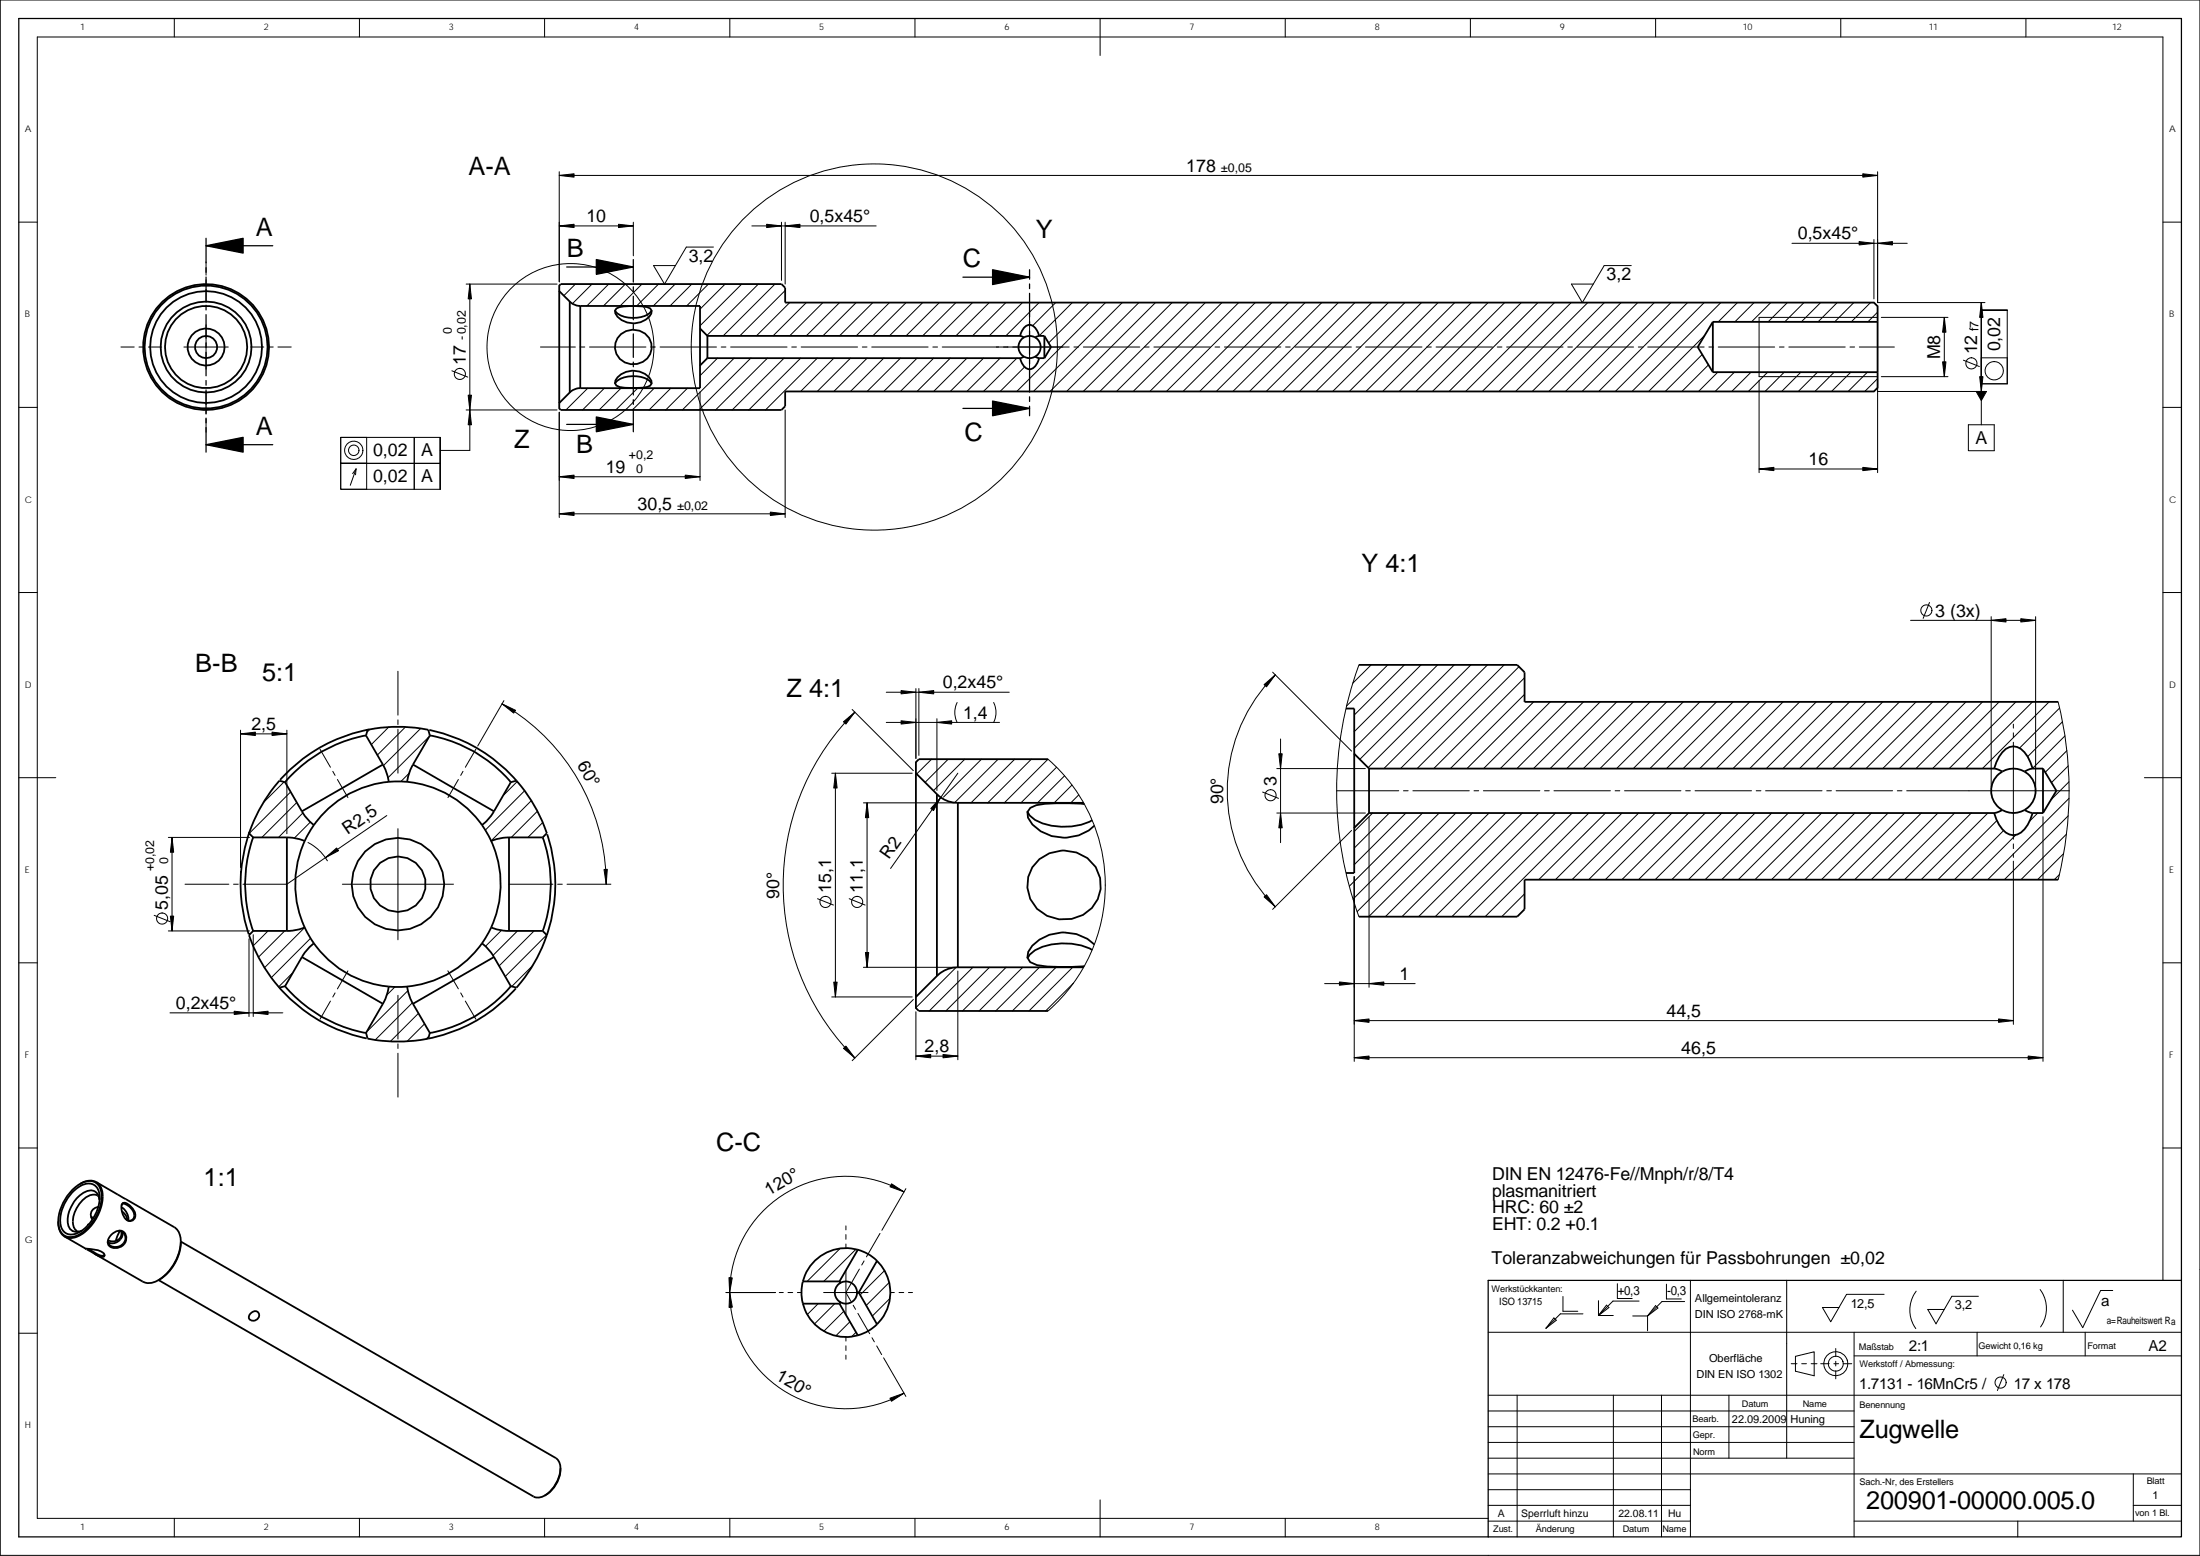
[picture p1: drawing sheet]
<svg xmlns="http://www.w3.org/2000/svg" width="594mm" height="420mm" viewBox="0 0 594 420" stroke-linecap="round" stroke-linejoin="round" font-family="sans-serif">
<g fill="none" stroke="#000" stroke-width=".27">
<path d="M.1 0h594v420h-594zM47.1 5v5M97.1 5v5M147.1 5v5M197.1 5v5M247.1 5v5M297.1 5v10M347.1 5v5M397.1 5v5M447.1 5v5M497.1 5v5M547.1 5v5"/>
<path d="M5.1 60h5M151 46.4v29.7M151 47.4h356M507 46.4v35.3h29M584.1 60h5M55.6 70.7v3.6M55.6 75.6v1.2M55.6 78.1v3.6M125.9 76.7h24.5M126.9 76.7v44.9h-8M151 61h20M155.4 76.7l-3.2 3.1"/>
<path d="M159.9 76.7l-5.3 5.3M164.4 76.7l-5.9 5.9M168.9 76.7l-5.9 5.9M171 60v9.1M173.3 76.7l-5.9 5.9M177.8 76.7l-5.9 5.9M182.3 76.7l-5.9 5.9M186.8 76.7l-5.9 5.9M191.3 76.7l-5.9 5.9M192.7 66.7h-7.4l-5.9 10-2.9-5h5.9M195.8 76.7l-6.8 6.8M200.3 76.7l-11.3 11.3"/>
<path d="M203 61h33.6M204.8 76.7l-13.9 13.9M209.3 76.7l-14 14M211 60v15.7M212 78.4l-12.2 12.3M212 60v16.7M440.5 71.7h-7.3l-5.9 10-3-5h5.9M483.9 65.7h31.1M506 64.7v16M32.7 93.7h3.6M37.5 93.7h1.3M40.1 93.7h3.6"/>
<path d="M49.7 93.7h12M55.6 87.7v12M67.6 93.7h3.6M72.5 93.7h1.3M75.1 93.7h3.5M145.9 93.7h9.5M156.6 93.7h1.3M159.2 93.7h15.2M175.7 93.7h1.3M178.2 93.7h15.3M193.8 96.7l-4.8 4.8M194.7 93.7h1.3"/>
<path d="M197.3 93.7h15.2M198.2 96.7l-14 14M202.7 96.7l-14 14M207.2 96.7l-14 14M211.7 96.7l-14 14M213.2 81.7l-8.9 9M213.8 93.7h1.3M216.2 96.7l-14 14M216.3 93.7h15.3M217.7 81.7l-9 9M220.7 96.7l-14 14M222.2 81.7l-9 9"/>
<path d="M225.2 96.7l-9 9M226.7 81.7l-9 9M229.7 96.7l-9 9M231.2 81.7l-9 9M232.8 93.7h1.3M234.2 96.7l-9 9M235.4 93.7h15.2M235.7 81.7l-9 9M238.6 96.7l-8.9 9M240.2 81.7l-9 9M243.2 96.7l-9.1 9M244.7 81.7l-9 9"/>
<path d="M247.6 96.7l-9 9M249.2 81.7l-9 9M251.9 93.7h1.3M252.1 96.7l-9 9M253.7 81.7l-9 9M254.4 93.7h34.3M256.6 96.7l-9 9M258.1 81.7l-9 9M261.1 96.7l-9 9M262.6 81.7l-9 9M265.6 96.7l-9 9M267.1 81.7l-9 9"/>
<path d="M270.1 96.7l-9 9M271.6 81.7l-9 9M274.6 96.7l-9 9M276.1 81.7l-9 9M276.7 99.1l-6.6 6.6M278 84.7v18M280.6 81.7l-9 9M285.1 81.7l-6.2 6.2M289.6 81.7l-9 9M290 93.7h1.3M292.5 93.7h15.3M294.1 81.7l-10.9 10.9"/>
<path d="M298.5 81.7l-23.9 24M303.1 81.7l-24 24M307.5 81.7l-24 24M309 93.7h1.3M311.6 93.7h15.2M312 81.7l-24 24M316.5 81.7l-24 24M321 81.7l-24 24M325.5 81.7l-24 24M328.1 93.7h1.3M330 81.7l-24 24M330.6 93.7h15.3"/>
<path d="M334.5 81.7l-24 24M339 81.7l-24 24M343.5 81.7l-24 24M347.1 93.7h1.3M348 81.7l-24.1 24M349.7 93.7h15.2M352.4 81.7l-24 24M356.9 81.7l-24 24M361.4 81.7l-24 24M365.9 81.7l-24 24M366.2 93.7h1.3M368.7 93.7h15.3"/>
<path d="M370.4 81.7l-24 24M374.9 81.7l-24 24M379.4 81.7l-24 24M383.9 81.7l-24 24M385.2 93.7h1.3M387.8 93.7h15.2M388.4 81.7l-24 24M392.8 81.7l-24 24M397.3 81.7l-23.9 24M401.8 81.7l-24 24M404.3 93.7h1.3M406.3 81.7l-24 24"/>
<path d="M406.8 93.7h15.3M410.8 81.7l-24 24M415.3 81.7l-24 24M419.8 81.7l-24 24M423.3 93.7h1.3M424.3 81.7l-24 24M425.9 93.7h15.2M428.8 81.7l-24 24M433.3 81.7l-24 24M437.8 81.7l-24 24M442.2 81.7l-24 24M442.4 93.7h1.3"/>
<path d="M444.9 93.7h15.3M446.7 81.7l-24 24M451.2 81.7l-24 24M455.7 81.7l-24 24M459.6 95.7l-9.9 10M460.2 81.7l-24 24M460.3 90.6l-15.1 15.1M461.3 98.5l-7.1 7.2M461.4 93.7h1.3M464 93.7h15.2M464.7 81.7l-24 24M469.2 81.7l-5.2 5.2"/>
<path d="M473.7 81.7l-5.2 5.2M478.2 81.7l-5.2 5.2M480.5 93.7h1.3M482.7 81.7l-5.3 5.2M483 93.7h15.3M487.1 81.7l-5.2 5.2M491.6 81.7l-5.2 5.2M496.1 81.7l-5.2 5.2M499.5 93.7h1.3M500.6 81.7l-5.2 5.2M502.1 93.7h9.4M505.1 81.7l-5.2 5.2"/>
<path d="M507 84.3l-2.6 2.6M507 85.7h-32v16h32M508 85.7h18M525 85.7v16M530.2 97.3l4.3 1.7M535 83.8h7v19.8h-7zM535 96.6h7M5.1 110h5M55.6 105.7v3.6M55.6 110.6v1.2M55.6 113.1v3.6M92 118.1h26.9v14h-26.9v-7"/>
<path d="M92 118.1v7h7M92 118.1v7h26.9h-26.9M99 118.1v14h-7v-7M111.9 118.1v14M122 100.1l4.3 1.7M125.9 110.7h24.5M151 111.3v28.4M158.7 104.8l-5.9 5.9M163.2 104.8l-5.9 5.9M167.7 104.8l-5.9 5.9M172.2 104.8l-5.9 5.9M176.7 104.8l-5.9 5.9"/>
<path d="M181.2 104.8l-5.9 5.9M185.6 104.8l-5.8 5.9M189 105.8v24M212 110.7v29M463.9 100.5l-5.2 5.2M468.3 100.5l-5.2 5.2M472.8 100.5l-5.2 5.2M475 102.7v24.9M477.3 100.5l-5.2 5.2M481.8 100.5l-5.2 5.2M486.3 100.5l-5.2 5.2M490.8 100.5l-5.2 5.2"/>
<path d="M495.3 100.5l-5.2 5.2M499.8 100.5l-5.2 5.2M504.3 100.5l-5.2 5.2M507 102.2l-3.5 3.5M507 102.7v24.9M507 105.7h29M508 101.7h18M531.5 114.7h7v7h-7zM535 102.4v-20.7v33M584.1 110h5M96.2 126.6l-1.6 4.4M96.2 126.6l-1 1.3"/>
<path d="M96.2 126.6l-.2 1.6M151 138.7h61M151 128.7h38M475 126.6h32M5.1 160h5M584.1 160h5M367 179.5a99 99 0 0 0 0 68M370.3 179.5l-5 5M374.7 179.5l-11.1 11.1M379.2 179.5l-13.5 13.6M383.7 179.5l-18 18.1M388.2 179.5l-22.5 22.6"/>
<path d="M392.7 179.5l-25.5 25.5M397.2 179.5l-27.8 27.8M401.7 179.5l-28 28M406.2 179.5l-28 28M515.9 167.5h33.8M521 162.7l-1.7 4.3M537.7 166.5v46M549.7 166.5v46M65 197.2v37.1M65 198.2h12.5M77.5 197.2v27.9M99.9 196.9l-.7 .7"/>
<path d="M105 196.3l-4.7 4.7M107.5 181.3v11.8M107.5 194.4v1.2M107.5 196.9v11.9M109.5 196.3l-7.5 7.5M113.6 196.7l-10.1 10M115.6 199.2l-10.8 10.8M135.6 190.1a56.2 56.2 0 0 1 28.1 48.7M136.1 189.2l-7.1 12.2M230.1 191.6l16.5 16.5M230.8 192.3a66 66 0 0 0 0 93.4M239.3 186.9h33.2"/>
<path d="M239.3 195.1h30.6M247.3 185.9v18.9M248.1 185.9v18.1M253 194.1v19.3M258.5 189.7a6 6 0 0 0 0 5.4M268.3 189.7a6 6 0 0 1 0 5.4M343.7 181.5l21.3 21.3M344.4 182.2a44.3 44.3 0 0 0 0 62.7M345.8 199.5v28M410.2 180l-27.5 27.5M411.7 183l-24.5 24.5M411.7 187.5l-20.1 20"/>
<path d="M414.1 189.5l-18 18M418.6 189.5l-18 18M423.1 189.5l-18 18M427.6 189.5l-18 18M432.1 189.5l-18 18M436.6 189.5l-18 18M441.1 189.5l-18 18M445.6 189.5l-18 18M450.1 189.5l-18.1 18M454.5 189.5l-18 18M459 189.5l-18 18M463.5 189.5l-18 18"/>
<path d="M468 189.5l-18 18M472.5 189.5l-18 18M477 189.5l-18 18M481.5 189.5l-18 18M486 189.5l-18 18M490.5 189.5l-18 18M495 189.5l-18 18M499.4 189.5l-18 18M503.9 189.5l-18 18M508.4 189.5l-18 18M512.9 189.5l-18 18M517.4 189.5l-18 18"/>
<path d="M521.9 189.5l-18 18M526.4 189.5l-18 18M530.9 189.5l-18 18M535.4 189.5l-18 18M539.8 189.5l-17.9 18M543.7 195.5v1.1M543.7 197.9v1.3M544.4 189.5l-18.1 18M548.8 189.5l-18 18M553.3 189.5l-18 18M555.8 189.5a99.5 99.5 0 0 1 2.9 24M556.2 191.2l-10.8 10.8"/>
<path d="M557 194.9l-9.5 9.4M557.6 198.7l-8.7 8.8M5.1 210h10M76.6 211.2l-5.5 5.5M78.4 213.9l-11 11.1M80.1 216.8l-9.3 9.2M81.8 219.5l-6.5 6.5M86.4 202.3l2.8 4.9M89.9 208.3l.6 1.1M91.1 210.5l2.9 4.9M110.5 208.8l-2.2 2.2M123.8 210.5l-2.8 4.9"/>
<path d="M125 208.3l-.6 1.1M128.5 202.3l-2.8 4.9M139.7 211l-3.6 3.6M141.7 213.5l-10.6 10.7M143.5 216.2l-10.9 10.9M145.1 219.1l-7 6.9M224.6 208.8h21.7M225.6 208.8v60.4M233.1 216.8h24.6M234.1 216.8v44.4M251.6 205l-4.1 4M256 205l-6.2 6.3"/>
<path d="M258.6 208.8l-18.1 25.7M260.5 205l-8.5 8.5M265 205l-10.2 10.2M269.5 205l-11.7 11.7M271.2 216.8l11.8-11.8a45.1 45.1 0 0 1 0 68M274 205l-11.8 11.8M278.5 205l-11.8 11.8M285.3 207.2l-9.6 9.6M287.5 209.5l-7.3 7.3M289.5 212l-4.8 4.8M291.3 214.6l-2.1 2.2M340.9 213.9l4.3 1.7"/>
<path d="M344.8 207.5h23.9M344.8 219.5h23.9M360.9 213.5h16.8M370.7 219.5l-5 5M375.2 219.5l-9.5 9.5M379 213.5h1.3M379.6 219.5l-13.9 14M381.5 213.5h15.3M384.1 219.5l-19.7 19.8M388.6 219.5l-23.2 23.3M393.1 219.5l-26.6 26.7M397.6 219.5l-28 28"/>
<path d="M398 213.5h1.3M400.6 213.5h15.2M402.1 219.5l-28 28M406.6 219.5l-28 28M411.1 219.5l-28 28M415.6 219.5l-28 28M417.1 213.5h1.3M419.6 213.5h15.3M420 219.5l-27.9 28M424.6 219.5l-28 28M429 219.5l-28 28M433.5 219.5l-18 18"/>
<path d="M436.1 213.5h1.3M438 219.5l-18 18M438.7 213.5h15.2M442.5 219.5l-18 18M447 219.5l-18 18M451.5 219.5l-18 18M455.2 213.5h1.3M456 219.5l-18 18M457.7 213.5h15.3M460.5 219.5l-18 18M465 219.5l-18.1 18M469.4 219.5l-18 18"/>
<path d="M473.9 219.5l-18 18M474.2 213.5h1.3M476.8 213.5h15.2M478.4 219.5l-18 18M482.9 219.5l-18 18M487.4 219.5l-18 18M491.9 219.5l-18 18M493.3 213.5h1.3M495.8 213.5h15.3M496.4 219.5l-18 18M500.9 219.5l-18 18M505.4 219.5l-18 18"/>
<path d="M509.9 219.5l-18 18M512.3 213.5h1.3M514.3 219.5l-17.9 18M514.9 213.5h43.8M518.8 219.5l-18 18M523.3 219.5l-18 18M527.8 219.5l-18 18M532.3 219.5l-18 18M536.8 219.5l-18 18M543.7 200.4v26.2M550.3 219.5l-2.2 2.2M558.1 202.7l-5.8 5.8"/>
<path d="M558.5 206.8l-4.5 4.5M558.7 211.1l-4.9 4.9M558.7 215.6l-21.9 21.9M558.7 213.5a99.5 99.5 0 0 1-2.9 24M579.1 210h10M45.5 226.1h21.9M46.5 226.1v25.3M50 238.8h11.8M63.1 238.8h1.2M65 235.3v3.5M83.2 227.5a12.8 12.8 0 0 1 5.2 5M83.8 222l-4.3 4.3"/>
<path d="M92.4 238.8h30.1M104.5 220.2l-27 18.6h-11.9M107.5 223.8v30M137.4 238.8h11.9M146.6 222.1l-4 3.9M150.6 238.8h1.2M153.1 238.8h11.9M365 224.2l-21.3 21.4M365.7 236.7v49.9M369.7 220.5v46.1M539.2 221.6l-15.9 15.9M541 224.3l-13.2 13.2"/>
<path d="M543.7 227.9v1.3M543.7 230.4v1.1M543.7 232.5v44.1M544.3 225.5l-12 12M551.7 220.5v66.1M556.1 236.2l-1.4 1.3M557.2 230.5l-7 7M558 225.2l-12.3 12.3M558.5 220.3l-17.3 17.2M5.1 260h5M41.6 247.2l4.3 1.7M45.5 251.4h21.9"/>
<path d="M67.2 253.5v21M68.4 252.4v22.1M72.3 251.5l-3.9 3.9M76.8 251.5l-7 6.9M82.3 250.4l-10.9 10.9M83.9 253.4l-10.6 10.6M135.4 251.2l-4.3 4.3M139.6 251.5l-6.5 6.5M144.1 251.5l-9.3 9.3M147.5 252.5l-11 11.1M220.8 242.7l4.3 1.7M229.3 242.7l4.3 1.7"/>
<path d="M411.7 241.4l-6.2 6.1M584.1 260h5M45.9 273.5h30.5M78.8 262.9l-3.6 3.6M89.2 270.3l-2.8 4.9M90.5 268.1l-.6 1.1M94 262.1l-2.9 4.9M106.7 266.5l-2.3 2.2M107.5 268.8v11.8M110.1 267.5l-10.8 10.9M111.4 270.8l-10.1 10M112.9 273.7l-7.5 7.5"/>
<path d="M114.6 276.5l-4.7 4.7M115.7 279.9l-.7 .7M120.9 262.1l2.9 4.9M124.4 268.1l.6 1.1M125.7 270.3l2.8 4.9M143.8 260.8l-5.5 5.5M224.6 269.2h21.7M233.1 261.2h24.6M246.6 269.9l-16.5 16.5M247.3 273.2v13M258.2 261.2l-10.9 10.9M258.6 262.2v24"/>
<path d="M262.7 261.2l-11.8 11.8M267.2 261.2l-11.8 11.8M271.7 261.2l-11.8 11.8M276.2 261.2l-11.8 11.8M280.7 261.2l-11.8 11.8M285.2 261.2l-11.8 11.8M289.7 261.2l-11.9 11.8M289.9 265.5l-7.5 7.5M365.7 275.6h178M382.1 265.6h-24.4M107.5 281.9v1.2M107.5 284.4v11.8"/>
<path d="M247.3 285.2h11.3M365.7 285.6h186M5.1 310h5M584.1 310h5M226.9 337.1l-9 8.9M228.4 331v1.1M228.4 333.4v1.2M228.4 335.9v1.1M231.1 337.3l-8.7 8.7M237.6 333.1l-3.6 6.3M244.1 321.8a31.4 31.4 0 0 0-47 27.2 31.4 31.4 0 0 0 47 27.2M244.6 321l-6.5 11.2"/>
<path d="M196 349h13.4M210.4 349h1.1M212.8 349h1.3M215.3 349h1.1M220.9 352l-2.9 3M222.4 349h12M225.4 352l-5.5 5.5M227.9 354.1l-5.4 5.4M228.4 343v12M229.5 356.9l-3.8 3.8M230.4 352.4l.6 1.1M231.2 359.7l-1.2 1.2"/>
<path d="M231.7 354.6l3.1 5.5M232.1 342.7l-3.7 6.3 1.4 2.3M233.3 340.5l-.6 1.1M236.9 340.5l-.3 .3M238.9 343.1l-6.6 6.6M240.1 346.3l-6.2 6.2M240.3 350.6l-4.7 4.8M240.4 349h1.1M242.8 349h1.2M245.3 349h1.1M401.9 359.7h187.2M419.6 355.9l.7 .6-2.8 2.2z"/>
<path d="M422.1 350.1v4h4M427.5 354.8h-6.1l-3.9 3.9M431.6 355.2h4M431.6 351.2v4M433.8 352.4l.7 .7-2.9 2.1zM436.7 346.6v4h4M442.6 351.3h-7l-4 3.9M444.9 355.3v4M447.1 352.6l.6 .6-2.8 2.1zM450 346.8v4h4M454.9 351.5h-6.1l-3.9 3.8h-4M456.5 345.7v69.3"/>
<path d="M482.5 345.7v48M500.7 359.7v55.3M508.8 349.5h-10.2l-4.2 7.4-2.3-3.8h4.5M517.4 348.7a8.5 8.5 0 0 0-.1 10.1M533.9 359.7v6.4M534.2 350h-7.1l-4.3 7.5-2.2-3.9h4.4M550.9 348.2a8.6 8.6 0 0 1 .1 10.1M557.1 345.7v14M563.1 359.7v6.4M570.5 348.5h-3.3l-4.8 10-2.8-4.7M584.1 345.7v-335.7h-574v400h391.8M5.1 360h5"/>
<path d="M228.4 361v1.1M228.4 363.4v1.3M228.4 365.9v1.1M235.5 361.2l.6 1.1M236.7 363.4l1.4 2.4M238.6 366.6l6 10.5M401.9 376.7h187.2M409.7 376.7v38.3M435.7 376.7v38.3M448.7 376.7v38.3M466.9 376.7v17M483.7 368.2h1.6"/>
<path d="M484.8 366.2l5.1-1.2v6.5l-5.1-1.2zM486.5 368.2h1.3M489.1 368.2h1.6M491.7 368.2h2.2M495.2 368.2h1.3M495.7 364.1v2.2M495.7 367.6v1.3M495.7 370.1v2.2M497.7 368.2h2.3M500.7 366.1h88.4M541.1 371.2l-1.7 4.3M401.9 381h98.8"/>
<path d="M401.9 385.3h98.8M401.9 389.5h98.8M401.9 393.7h98.8M576.1 398v12.7M589.1 398h-187.2M47.1 410v5M97.1 410v5M147.1 410v5M197.1 410v5M247.1 410v5M297.1 405v10M347.1 410v5"/>
<path d="M401.9 406.5h54.6M401.9 402.3h54.6M401.9 410.7h54.6M500.7 410.7h88.4M544.9 410.7v4.3M576.1 406.5h13"/>
<circle cx="154" cy="93.7" r="22.5"/>
<circle cx="236.1" cy="93.7" r="49.4"/>
<circle cx="532.3" cy="98.1" r="1.51"/>
<circle cx="124.2" cy="101" r="1.51"/>
<circle cx="538.5" cy="100.1" r="2.47"/>
<circle cx="95.5" cy="121.6" r="2.47"/>
<circle cx="95.5" cy="121.6" r="1.41"/>
<circle cx="520.2" cy="164.8" r="1.5"/>
<circle cx="343.1" cy="214.7" r="1.5"/>
<circle cx="43.8" cy="248" r="1.5"/>
<circle cx="222.9" cy="243.5" r="1.5"/>
<circle cx="231.5" cy="243.5" r="1.5"/>
<circle cx="495.7" cy="368.2" r="3.2"/>
<circle cx="495.7" cy="368.2" r="2.02"/>
<circle cx="540.2" cy="373.3" r="1.5"/>
</g>
<g fill="none" stroke="#000" stroke-width=".34">
<path d="M55.6 64.3v6.7M55.6 72.3v1.2M55.6 74.8v6.4M55.6 66.4h18.1M153 72.1h18M171 70.1v6.1M171 77.4v1.3M171 80v6.3M260 74.8h18M278 72.8v2.6M278 76.7v1.2M278 79.2v6.4"/>
<path d="M55.6 82.4v1.3M55.6 85v6.3M55.6 92.6v1.3M55.6 95.1v6.4M171 87.6v1.3M171 90.1v6.4M171 97.8v1.2M278 86.8v1.3M278 89.4v6.3M278 97v1.3M278 99.5v6.4M55.6 115.4v6.7"/>
<path d="M55.6 102.7v1.3M55.6 105.3v6.3M55.6 112.9v1.3M153 114.6h18M171 100.3v6.4M171 107.9v1.3M171 110.5v6.1M260 110.3h18M278 107.1v1.3M278 109.7v2.6M55.6 120.1h18.1M589.1 345.7v69.3h-187.2"/>
<path d="M589.1 345.7v-340.7h-584v410h396.8M589.1 345.7h-187.2v69.3"/>
</g>
<g fill="none" stroke="#000" stroke-width=".49">
<path d="M151 78.6v30.2M153.9 81.4v24.6M156.7 82.6h32.3v6.1l2 2M156.7 82.6l-1.3-.2-.9-.4-3.5-3.4v-1.5l.4-.4h59.6l1 1v4h294l1 1v4.2M156.7 82.6v22.2M166 83.8a5.3 5.3 0 0 0 5.2 2h.9a4.8 4.8 0 0 0 3.9-2M166.5 83.3a13.1 13.1 0 0 1 6.8-.6l1.4 .2 .9 .4 .4 .6a3.7 3.7 0 0 1-3 3.1 5.8 5.8 0 0 1-6.8-2.4l-.1-.8zM167.7 90.2a5 5 0 0 1 5.5-.7 5 5 0 0 1 2.8 4.7 5 5 0 0 1-5.1 4.2 5 5 0 0 1-4.8-4.3l.1-1.5 .5-1.3zM189 88.7v10M191 90.7v6M191 90.7h84.4M191 96.7h84.4"/>
<path d="M191 96.7l-2 2v6.1h-32.3M275.4 90.7l1.1 .4M275.4 90.7a3.1 3.1 0 0 1 2.9-3 3.6 3.6 0 0 1 2.3 3M275.4 96.7a3.1 3.1 0 0 0 2.9 3 3.5 3.5 0 0 0 2.3-3M276.5 96.3l1.5 .4 1.5-.4M276.5 91.1l1.5-.4 1.5 .4M276.5 91.1a3 3 0 0 0 0 5.2M276.5 96.3l-1.1 .4M279.5 96.3l1.1 .4M279.5 91.1a3 3 0 0 1 0 5.2M280.6 90.7l-1.1 .4M280.6 90.7h1.4"/>
<path d="M280.6 96.7h1.4M282 90.7v6M282 90.7l1.8 3-1.8 3M462.5 86.9v13.6M462.5 86.9h44.5M462.5 86.9l-4.1 6.8 4.1 6.8M507 86.9v13.6M166.1 103.6a6.3 6.3 0 0 1 6-2 4.7 4.7 0 0 1 3.9 2M166.7 101.9a5.8 5.8 0 0 1 9.2 .9l.1 .8-.4 .5a10.6 10.6 0 0 1-5.3 .7l-2.9-.3-1-.4-.3-.6 .1-.8zM462.5 100.5h44.5M507 100.5v4.2l-1 1h-294v4l-1 1h-59.6l-.4-.4v-1.5l3.5-3.4 1.3-.5 .9-.1M367 179.5h42.7l2 2v8h144.1"/>
<path d="M98.8 198.6l.5-1.5a42.5 42.5 0 0 0-23.7 13.5M98.8 198.6l4.6 7.9M98.8 198.6a36.9 36.9 0 0 0-21.8 12.6M99.3 197.1a41.9 41.9 0 0 1 16.3 0l.5 1.5M115.9 197.1a42.6 42.6 0 0 1 23.6 13.7M116.1 198.6l-4.6 7.9M116.1 198.6a36.9 36.9 0 0 1 21.8 12.6M363.5 191.3h2.2v12.2l4 4M77 211.2l-1.6-.4a42.8 42.8 0 0 0-8.2 14.2M77 211.2l4.5 7.9M81.5 219.1a12.4 12.4 0 0 0 3.3 3.7M103.4 206.5a12.8 12.8 0 0 1 1.6 4.6"/>
<path d="M103.4 206.5l-21.9 12.6M105 211.1a27.7 27.7 0 0 0-20.2 11.7M105 211.1h4.9M109.9 211.1a27.7 27.7 0 0 1 20.2 11.7M111.5 206.5a12.8 12.8 0 0 0-1.6 4.6M111.5 206.5l21.9 12.6M133.4 219.1a12.2 12.2 0 0 1-3.3 3.7M137.9 211.2l-4.5 7.9M139.5 210.8l-1.6 .4M139.5 210.8a42.4 42.4 0 0 1 8.2 14.2l-1.2 1.1M247.3 208.8v60.4M253 214.4v49.1"/>
<path d="M258.6 216.8v44.4M258.6 216.8h34M277.4 219.1l.7 1.1a12.4 12.4 0 0 0 8.5 3 14.7 14.7 0 0 0 8.3-1.7M283 205h-34.9l-.8 .8v3l5.7 5.6a7.9 7.9 0 0 0 5.6 2.4M292.8 217.1a56.2 56.2 0 0 0-13 .3l-1.6 .7-.8 1.1 .2 1.6a10.7 10.7 0 0 0 10.4 5.4l3.3-.6 2.7-1.3 1.5-1.4M365.7 203.5v20M369.7 207.5v12M369.7 219.5h168.8M369.7 207.5h168.8M369.7 219.5l-4 4v12.2h-2.2M538.5 219.5a8.7 8.7 0 0 0 4.1 5.8 3.6 3.6 0 0 0 4.1-1.4l.9-1.2 1.3-3.2M538.5 207.5l2.2 .8"/>
<path d="M538.5 207.5a8.7 8.7 0 0 1 4.1-5.8 3.6 3.6 0 0 1 4.1 1.4l.9 1.2 1.3 3.2M540.7 208.3a6 6 0 0 1 6 0M540.7 208.3a6 6 0 0 0 0 10.4M540.7 218.7a6 6 0 0 0 6 0M540.7 218.7l-2.2 .8M546.7 218.7l2.2 .8M546.7 208.3a6 6 0 0 1 0 10.4M548.9 207.5l-2.2 .8M548.9 207.5h2.8M548.9 219.5h2.8M551.7 207.5v12M551.7 207.5l3.6 6-3.6 6"/>
<path d="M68.4 226.1h9.1M77.5 226.1v25.3M77.5 226.1a12.8 12.8 0 0 1 4.8 1M82.3 227.1a27.7 27.7 0 0 0 0 23.3M84.8 222.8l-2.5 4.3M130.1 222.8l2.5 4.3M132.6 227.1a27.7 27.7 0 0 1 0 23.3M137.4 226.1h9.1M137.4 226.1a12.6 12.6 0 0 0-4.8 1M137.4 226.1v25.3M146.5 226.1a37 37 0 0 1 0 25.3M147.8 225.3a42.5 42.5 0 0 1-.1 27.2"/>
<path d="M280.7 232a10.5 10.5 0 0 1 15.2 2.1 9.3 9.3 0 0 1-6.5 14 9.6 9.6 0 0 1-11.7-11.3l1.1-2.6zM555.8 237.5h-144.1v8l-2 2h-42.7M67.2 252.2a42.5 42.5 0 0 1 0-27.2l1.2 1.1a37 37 0 0 0 0 25.3l-1.2 1.1a42.9 42.9 0 0 0 8.2 14.2M68.4 251.4h9.1M81.5 258.4l21.9 12.7M81.5 258.4l-4.5 7.9M82.3 250.4a12.4 12.4 0 0 1-4.8 1M82.3 250.4l2.5 4.3M84.8 254.7a12.9 12.9 0 0 0-3.3 3.7M84.8 254.7a27.7 27.7 0 0 0 20.2 11.7M130.1 254.7a27.7 27.7 0 0 1-20.2 11.7M130.1 254.7a12.6 12.6 0 0 1 3.3 3.7"/>
<path d="M132.6 250.4l-2.5 4.3M132.6 250.4a12.2 12.2 0 0 0 4.8 1M133.4 258.4l4.5 7.9M133.4 258.4l-21.9 12.7M137.4 251.4h9.1M146.5 251.4l1.2 1.1M147.7 252.5a42.5 42.5 0 0 1-8.2 14.2l-1.6-.4a36.9 36.9 0 0 1-21.8 12.6M294.9 256.5a17 17 0 0 0-15.4 .1l-1.4 1.2-.7 1M295.5 255a12 12 0 0 0-16.7 .4l-1.1 1.6-.3 1.6 .8 1.2 1.8 .8a56.8 56.8 0 0 0 12.8 .3M75.4 266.7a42.3 42.3 0 0 0 23.6 13.7M77 266.3a36.9 36.9 0 0 0 21.8 12.6M77 266.3l-1.6 .4"/>
<path d="M98.8 278.9l.5 1.6a42.7 42.7 0 0 0 16.3 0M103.4 271.1l-4.6 7.8M105 266.4h4.9M105 266.4a13 13 0 0 1-1.6 4.7M109.9 266.4a13 13 0 0 0 1.6 4.7M111.5 271.1l4.6 7.8M116.1 278.9l-.5 1.6M139.3 266.9a42.4 42.4 0 0 1-23.7 13.6M258.6 261.2h34M258.6 261.2a7.9 7.9 0 0 0-5.6 2.3l-5.7 5.7v3l.8 .8h34.9M21.6 319.7a3.8 3.8 0 0 1 5.6 .7 9.4 9.4 0 0 1-1.1 8.4 10 10 0 0 1-7 5.5 3.7 3.7 0 0 1-3.4-4.4M26 319.2l21 12.2a4.1 4.1 0 0 1 1.8 3.8"/>
<path d="M17.5 333.9l5.8 3.4-.1-.1a8.1 8.1 0 0 1 4.9 1.3l.2 .5a.95 .95 0 0 1-1.6 .2l-3.2-1.8M19.6 321.2a5.8 5.8 0 0 1 5.7-2.1 4.3 4.3 0 0 1 2.1 5 12.6 12.6 0 0 1-7.1 9.7 3.3 3.3 0 0 1-4.5-3 12.5 12.5 0 0 1 3.8-9.6zM19.9 321.6a4.8 4.8 0 0 1 5.5-1.7 4.6 4.6 0 0 1 1.3 5.5 10.8 10.8 0 0 1-6.6 7.9 2.92 2.92 0 0 1-3.8-2.8 11.4 11.4 0 0 1 3.6-8.9zM23.5 330.7h.4M23.7 337.2l2.2 1.2a2.45 2.45 0 0 0 2.2 .5l.1-.2M24.2 330.5l-.2 .1M24.6 328.6l.6 .1M26.5 325.9a2.14 2.14 0 0 0-1.6 3.4M26.9 324a2.54 2.54 0 0 0-1.4-2.4 2.54 2.54 0 0 0-2.8 .4 9.2 9.2 0 0 0-4.3 8.6 2.41 2.41 0 0 0 3.7 1.7M26.9 323.9l-.4-1a3.1 3.1 0 0 0-3.9 .9 7.8 7.8 0 0 0-2.7 7.6l.8 1 .5 .1M30.1 333.3a2.24 2.24 0 0 1 3.7-.2 2.78 2.78 0 0 1-1 3.5 2.78 2.78 0 0 1-3.6-.5 2.57 2.57 0 0 1 .9-2.8zM31.9 332.4a2.12 2.12 0 0 1 2 1.9 2.12 2.12 0 0 1-1.7 2.3 2.12 2.12 0 0 1-3.1-1.4l.1-.4"/>
<path d="M32.4 332.4l-1.1 2.6M32.8 332.5a2.34 2.34 0 0 1-1 2.4 2.34 2.34 0 0 1-2.6 0M32.8 326a3.8 3.8 0 0 1 1.8 3.6M32.8 325.5a.57 .57 0 0 1 .8-.4 3.5 3.5 0 0 1 2.5 3.8 1.32 1.32 0 0 1-1.9 .5M32.9 327.1h.1a2.86 2.86 0 0 1 1.3 2.4M33.1 332.6a2.76 2.76 0 0 1-4 2.8M33.2 324.8a3.5 3.5 0 0 1 3.2 2.4 1.59 1.59 0 0 1-.5 2.3 1.59 1.59 0 0 1-2.2-.6 3.8 3.8 0 0 1-.5-4.1zM48.8 335.2a12.7 12.7 0 0 1-7.6 11.1 3.6 3.6 0 0 1-2.6-.2l-13.1-7.6M48.8 335.2l101.3 58.5a4.3 4.3 0 0 1 .8 5.2 8.7 8.7 0 0 1-4.6 5.3l-1 .2-1.2-.3-101.3-58.4a12.4 12.4 0 0 0 6-10.5zM231.6 337.5a12 12 0 0 0-14.8 8.5M231.6 337.5a11.7 11.7 0 0 1 5.2 3M231.6 337.5l-4.9 8.5 .2 .4a3 3 0 0 1 4.5 2.6"/>
<path d="M67.6 354.8a1.28 1.28 0 0 1 1.3-.8 1.28 1.28 0 0 1 1.1 1.1 1.52 1.52 0 0 1-1.1 1.4 1.52 1.52 0 0 1-1.7-.6zM216.8 352a12 12 0 0 0 14.8 8.6M216.8 346a12.1 12.1 0 0 0 0 6M216.8 346h9.9M216.8 352h9.9M226.7 352l4.9 8.6M226.7 352l.2-.4a3 3 0 0 0 4.5-2.6h.5l4.9 8.6M226.9 346.4a3 3 0 0 0 0 5.2M236.8 357.6a11.8 11.8 0 0 1-5.2 3M236.8 340.5a12 12 0 0 1 0 17.1M236.8 340.5l-4.9 8.5M151.3 396.5a8.4 8.4 0 0 1-4.2 7.3"/>
<circle cx="55.6" cy="93.7" r="11.1"/>
<circle cx="55.7" cy="93.7" r="5"/>
<circle cx="55.7" cy="93.7" r="3"/>
<circle cx="55.7" cy="93.7" r="12.3"/>
<circle cx="55.7" cy="93.7" r="15.1"/>
<circle cx="55.7" cy="93.7" r="16.6"/>
<circle cx="55.7" cy="93.7" r="17"/>
<circle cx="107.5" cy="238.8" r="7.5"/>
<circle cx="107.5" cy="238.7" r="12.5"/>
</g>
<g fill="#000" stroke="#000" stroke-width=".27">
<path d="M151 47.4l4-.5v.9z" fill-rule="evenodd"/>
<path d="M503 46.9l4 .5-4 .4z" fill-rule="evenodd"/>
<path d="M126.9 76.7l.4 4h-.9z" fill-rule="evenodd"/>
<path d="M151 61l4-.4v.8z" fill-rule="evenodd"/>
<path d="M167 60.6l4 .4-4 .4z" fill-rule="evenodd"/>
<path d="M207 60.6l4 .4-4 .4z" fill-rule="evenodd"/>
<path d="M212 61l4-.4v.8z" fill-rule="evenodd"/>
<path d="M502 65.2l4 .5-4 .4z" fill-rule="evenodd"/>
<path d="M507 65.7l4-.5v.9z" fill-rule="evenodd"/>
<path d="M525 85.7l.5 4h-.9z" fill-rule="evenodd"/>
<path d="M535 81.7l.5 4h-.9z" fill-rule="evenodd"/>
<path d="M126.9 110.7l.4 4h-.9z" fill-rule="evenodd"/>
<path d="M126.4 106.7h.9l-.4 4z" fill-rule="evenodd"/>
<path d="M524.6 97.7h.9l-.5 4z" fill-rule="evenodd"/>
<path d="M534.6 101.7h.9l-.5 4z" fill-rule="evenodd"/>
<path d="M533.6 105.7h2.8l-1.4 2.5z" fill-rule="evenodd"/>
<path d="M151 128.7l4-.4v.9z" fill-rule="evenodd"/>
<path d="M151 138.7l4-.4v.9z" fill-rule="evenodd"/>
<path d="M185 128.3l4 .4-4 .5z" fill-rule="evenodd"/>
<path d="M208 138.3l4 .4-4 .5z" fill-rule="evenodd"/>
<path d="M475 126.6l4-.4v.9z" fill-rule="evenodd"/>
<path d="M503 126.2l4 .4-4 .5z" fill-rule="evenodd"/>
<path d="M537.7 167.5l4-.4v.9z" fill-rule="evenodd"/>
<path d="M545.7 167.1l4 .4-4 .5z" fill-rule="evenodd"/>
<path d="M65 198.2l4-.5v.9z" fill-rule="evenodd"/>
<path d="M73.5 197.7l4 .5-4 .4z" fill-rule="evenodd"/>
<path d="M135.6 190.1l3.6 1.7-.5 .8z" fill-rule="evenodd"/>
<path d="M227.8 194.9l3-2.6-2.4 3.2z" fill-rule="evenodd"/>
<path d="M243.3 194.6l4 .5-4 .4z" fill-rule="evenodd"/>
<path d="M243.3 186.5l4 .4-4 .5z" fill-rule="evenodd"/>
<path d="M248.1 186.9l4-.4v.9z" fill-rule="evenodd"/>
<path d="M253 195.1l4-.5v.9z" fill-rule="evenodd"/>
<path d="M341.3 184.9l3.1-2.7-2.4 3.3z" fill-rule="evenodd"/>
<path d="M225.6 208.8l.5 4h-1z" fill-rule="evenodd"/>
<path d="M234.1 216.8l.5 4h-.9z" fill-rule="evenodd"/>
<path d="M254 215.3l-1.9 3.6-.8-.6z" fill-rule="evenodd"/>
<path d="M345.3 203.5h.9l-.4 4z" fill-rule="evenodd"/>
<path d="M345.8 219.5l.4 4h-.9z" fill-rule="evenodd"/>
<path d="M46.5 226.1l.4 4h-.9z" fill-rule="evenodd"/>
<path d="M87.9 231.6l3-2.6 .5 .7z" fill-rule="evenodd"/>
<path d="M163.1 234.8l.9-.1-.3 4.1z" fill-rule="evenodd"/>
<path d="M46 247.4h.9l-.4 4z" fill-rule="evenodd"/>
<path d="M341.3 242.2l.7-.6 2.4 3.3z" fill-rule="evenodd"/>
<path d="M63.2 273.1l4 .4-4 .4z" fill-rule="evenodd"/>
<path d="M68.4 273.5l4-.4v.8z" fill-rule="evenodd"/>
<path d="M225.1 265.2h1l-.5 4z" fill-rule="evenodd"/>
<path d="M233.7 257.2h.9l-.5 4z" fill-rule="evenodd"/>
<path d="M365.7 275.6l4-.5v1z" fill-rule="evenodd"/>
<path d="M361.7 265.2l4 .4-4 .4z" fill-rule="evenodd"/>
<path d="M369.7 265.6l4-.4v.8z" fill-rule="evenodd"/>
<path d="M539.7 275.1l4 .5-4 .5z" fill-rule="evenodd"/>
<path d="M227.8 283.1l.6-.6 2.4 3.2z" fill-rule="evenodd"/>
<path d="M247.3 285.2l4-.5v.9z" fill-rule="evenodd"/>
<path d="M254.6 284.7l4 .5-4 .4z" fill-rule="evenodd"/>
<path d="M365.7 285.6l4-.4v.8z" fill-rule="evenodd"/>
<path d="M547.7 285.2l4 .4-4 .4z" fill-rule="evenodd"/>
<path d="M240.7 319.7l3.4 2.1-3.8-1.3z" fill-rule="evenodd"/>
<path d="M196.8 345l.9 .1-.7 3.9z" fill-rule="evenodd"/>
<path d="M197.1 349l.7 4h-.9z" fill-rule="evenodd"/>
<path d="M240.3 377.5l3.8-1.3-3.4 2.2z" fill-rule="evenodd"/>
</g>
<path d="M55.6 66.4l10.1-2.1v4zM161 70.1l10 2-10 2zM268 72.8l10 2-10 2zM161 112.6l10 2-10 2zM268 108.3l10 2-10 2zM55.6 120.1l10.1-2v4z" fill="#000" stroke="#000" stroke-width=".34"/>
<g font-size="6.9">
<text x="126.5" y="47.4">A-A</text>
<text x="69.1" y="63.7">A</text>
<text x="279.7" y="64.4">Y</text>
<text x="153" y="69.4">B</text>
<text x="260" y="72.2">C</text>
<text x="69.1" y="117.4">A</text>
<text x="260.4" y="119">C</text>
<text x="138.8" y="121">Z</text>
<text x="155.6" y="122.4">B</text>
<text x="367.6" y="154.4">Y 4:1</text>
<text x="52.7" y="181.5">B-B</text>
<text x="70.8" y="184">5:1</text>
<text x="212.4" y="188.1">Z 4:1</text>
<text x="193.4" y="310.8">C-C</text>
<text x="55" y="320.3">1:1</text>
<text x="502.1" y="388.3">Zugwelle</text>
<text x="504" y="407.5">200901-00000.005.0</text>
</g>
<g font-size="4.8">
<text x="320.4" y="46.3">178</text>
<text x="158.4" y="60">10</text>
<text x="218.6" y="60">0,5x45°</text>
<text x="485.5" y="64.7">0,5x45°</text>
<text x="186" y="70.7">3,2</text>
<text x="433.8" y="75.7">3,2</text>
<text x="533.9" y="95.7" transform="rotate(-90 533.9 95.7)">12</text>
<text x="540.1" y="94.9" transform="rotate(-90 540.1 94.9)">0,02</text>
<text x="125.8" y="98.6" transform="rotate(-90 125.8 98.6)">17</text>
<text x="523.9" y="97" transform="rotate(-90 523.9 97)">M8</text>
<text x="533.4" y="119.8">A</text>
<text x="100.7" y="123.3">0,02</text>
<text x="113.8" y="123.3">A</text>
<text x="488.4" y="125.6">16</text>
<text x="100.7" y="130.3">0,02</text>
<text x="113.8" y="130.3">A</text>
<text x="163.6" y="127.7">19</text>
<text x="172.2" y="137.7">30,5</text>
<text x="522.6" y="166.5">3 (3x)</text>
<text x="254.6" y="185.9">0,2x45°</text>
<text x="67.9" y="197.1">2,5</text>
<text x="260" y="194">1,4</text>
<text x="155.8" y="206.7" transform="rotate(60 155.8 206.7)">60°</text>
<text x="344.7" y="212.3" transform="rotate(-90 344.7 212.3)">3</text>
<text x="330.3" y="217.2" transform="rotate(-90 330.3 217.2)">90°</text>
<text x="93.9" y="225.5" transform="rotate(-35 93.9 225.5)">R2,5</text>
<text x="240" y="232.3" transform="rotate(-55 240 232.3)">R2</text>
<text x="45.4" y="245.6" transform="rotate(-90 45.4 245.6)">5,05</text>
<text x="210.4" y="242.6" transform="rotate(-90 210.4 242.6)">90°</text>
<text x="224.5" y="241.1" transform="rotate(-90 224.5 241.1)">15,1</text>
<text x="233" y="241.1" transform="rotate(-90 233 241.1)">11,1</text>
<text x="377.9" y="264.6">1</text>
<text x="47.5" y="272.5">0,2x45°</text>
<text x="450" y="274.6">44,5</text>
<text x="249.7" y="284.1">2,8</text>
<text x="454" y="284.6">46,5</text>
<text x="207.6" y="322.9" transform="rotate(-30 207.6 322.9)">120°</text>
<text x="403" y="318.6">DIN EN 12476-Fe//Mnph/r/8/T4</text>
<text x="403" y="323.2">plasmanitriert</text>
<text x="403" y="327.7">HRC: 60 ±2</text>
<text x="403" y="332.2">EHT: 0.2 +0.1</text>
<text x="402.8" y="341.3">Toleranzabweichungen für Passbohrungen ±0,02</text>
<text x="209.3" y="372.3" transform="rotate(30 209.3 372.3)">120°</text>
</g>
<g font-size="4.1">
<text x="567.4" y="352.7">a</text>
<text x="515.4" y="364.7">2:1</text>
<text x="580.1" y="364.7">A2</text>
<text x="502" y="375">1.7131 - 16MnCr5 /</text>
<text x="543.8" y="375">17 x 178</text>
</g>
<g font-size="3.4">
<text x="436.9" y="349.8">+0,3</text>
<text x="450.2" y="349.8">-0,3</text>
<text x="499.8" y="353.1">12,5</text>
<text x="527.9" y="353.6">3,2</text>
</g>
<g font-size="3.3">
<text x="329.7" y="46.4">±0,05</text>
<text x="534.3" y="89.4" transform="rotate(-90 534.3 89.4)">f7</text>
<text x="122" y="90.3" transform="rotate(-90 122 90.3)">0</text>
<text x="125.8" y="91.8" transform="rotate(-90 125.8 91.8)">-0,02</text>
<text x="169.8" y="124">+0,2</text>
<text x="171.8" y="127.7">0</text>
<text x="182.9" y="137.7">±0,02</text>
<text x="45.4" y="233.3" transform="rotate(-90 45.4 233.3)">0</text>
<text x="41.6" y="235.3" transform="rotate(-90 41.6 235.3)">+0,02</text>
</g>
<g font-size="3">
<text x="457.7" y="351.7">Allgemeintoleranz</text>
<text x="457.7" y="355.9">DIN ISO 2768-mK</text>
<text x="461.5" y="367.8">Oberfläche</text>
<text x="458.1" y="372">DIN EN ISO 1302</text>
<text x="467.7" y="384.2">22.09.2009</text>
<text x="483.5" y="384.2">Huning</text>
<text x="581.3" y="404.8">1</text>
</g>
<g font-size="2.8">
<text x="404.5" y="409.6">A</text>
<text x="410.8" y="409.6">Sperrluft hinzu</text>
<text x="437" y="409.6">22.08.11</text>
<text x="450.4" y="409.6">Hu</text>
</g>
<g font-size="2.7">
<text x="404.9" y="352.4">ISO 13715</text>
<text x="568.9" y="357.4">a=Rauheitswert Ra</text>
</g>
<g font-size="2.5">
<text x="21.6" y="8.2">1</text>
<text x="71.2" y="8.2">2</text>
<text x="121.2" y="8.2">3</text>
<text x="171.2" y="8.2">4</text>
<text x="221.2" y="8.2">5</text>
<text x="271.2" y="8.2">6</text>
<text x="321.2" y="8.2">7</text>
<text x="371.2" y="8.2">8</text>
<text x="421.2" y="8.2">9</text>
<text x="470.6" y="8.2">10</text>
<text x="520.8" y="8.2">11</text>
<text x="570.4" y="8.2">12</text>
<text x="6.7" y="35.7">A</text>
<text x="585.7" y="35.7">A</text>
<text x="6.7" y="85.7">B</text>
<text x="585.7" y="85.7">B</text>
<text x="6.7" y="135.7">C</text>
<text x="585.7" y="135.7">C</text>
<text x="6.7" y="185.7">D</text>
<text x="585.7" y="185.7">D</text>
<text x="6.7" y="235.7">E</text>
<text x="585.7" y="235.7">E</text>
<text x="6.7" y="285.7">F</text>
<text x="585.7" y="285.7">F</text>
<text x="6.7" y="335.7">G</text>
<text x="402.8" y="349">Werkstückkanten:</text>
<text x="502" y="364.4">Maßstab</text>
<text x="534.3" y="364.3">Gewicht 0,16 kg</text>
<text x="563.7" y="364.3">Format</text>
<text x="502.1" y="369">Werkstoff / Abmessung:</text>
<text x="457.1" y="383.9">Bearb.</text>
<text x="470.4" y="379.9">Datum</text>
<text x="486.8" y="379.9">Name</text>
<text x="502.1" y="380.3">Benennung</text>
<text x="6.7" y="385.7">H</text>
<text x="457.1" y="388.3">Gepr.</text>
<text x="457.2" y="392.8">Norm</text>
<text x="502.1" y="400.9">Sach.-Nr, des Erstellers</text>
<text x="579.7" y="400.7">Blatt</text>
<text x="21.6" y="413.2">1</text>
<text x="71.2" y="413.2">2</text>
<text x="121.2" y="413.2">3</text>
<text x="171.2" y="413.2">4</text>
<text x="221.2" y="413.2">5</text>
<text x="271.2" y="413.2">6</text>
<text x="321.2" y="413.2">7</text>
<text x="371.2" y="413.2">8</text>
<text x="403.2" y="413.7">Zust.</text>
<text x="414.7" y="413.7">Änderung</text>
<text x="438.2" y="413.7">Datum</text>
<text x="448.9" y="413.7">Name</text>
<text x="576.6" y="409.4">von 1 Bl.</text>
</g>
</svg>
